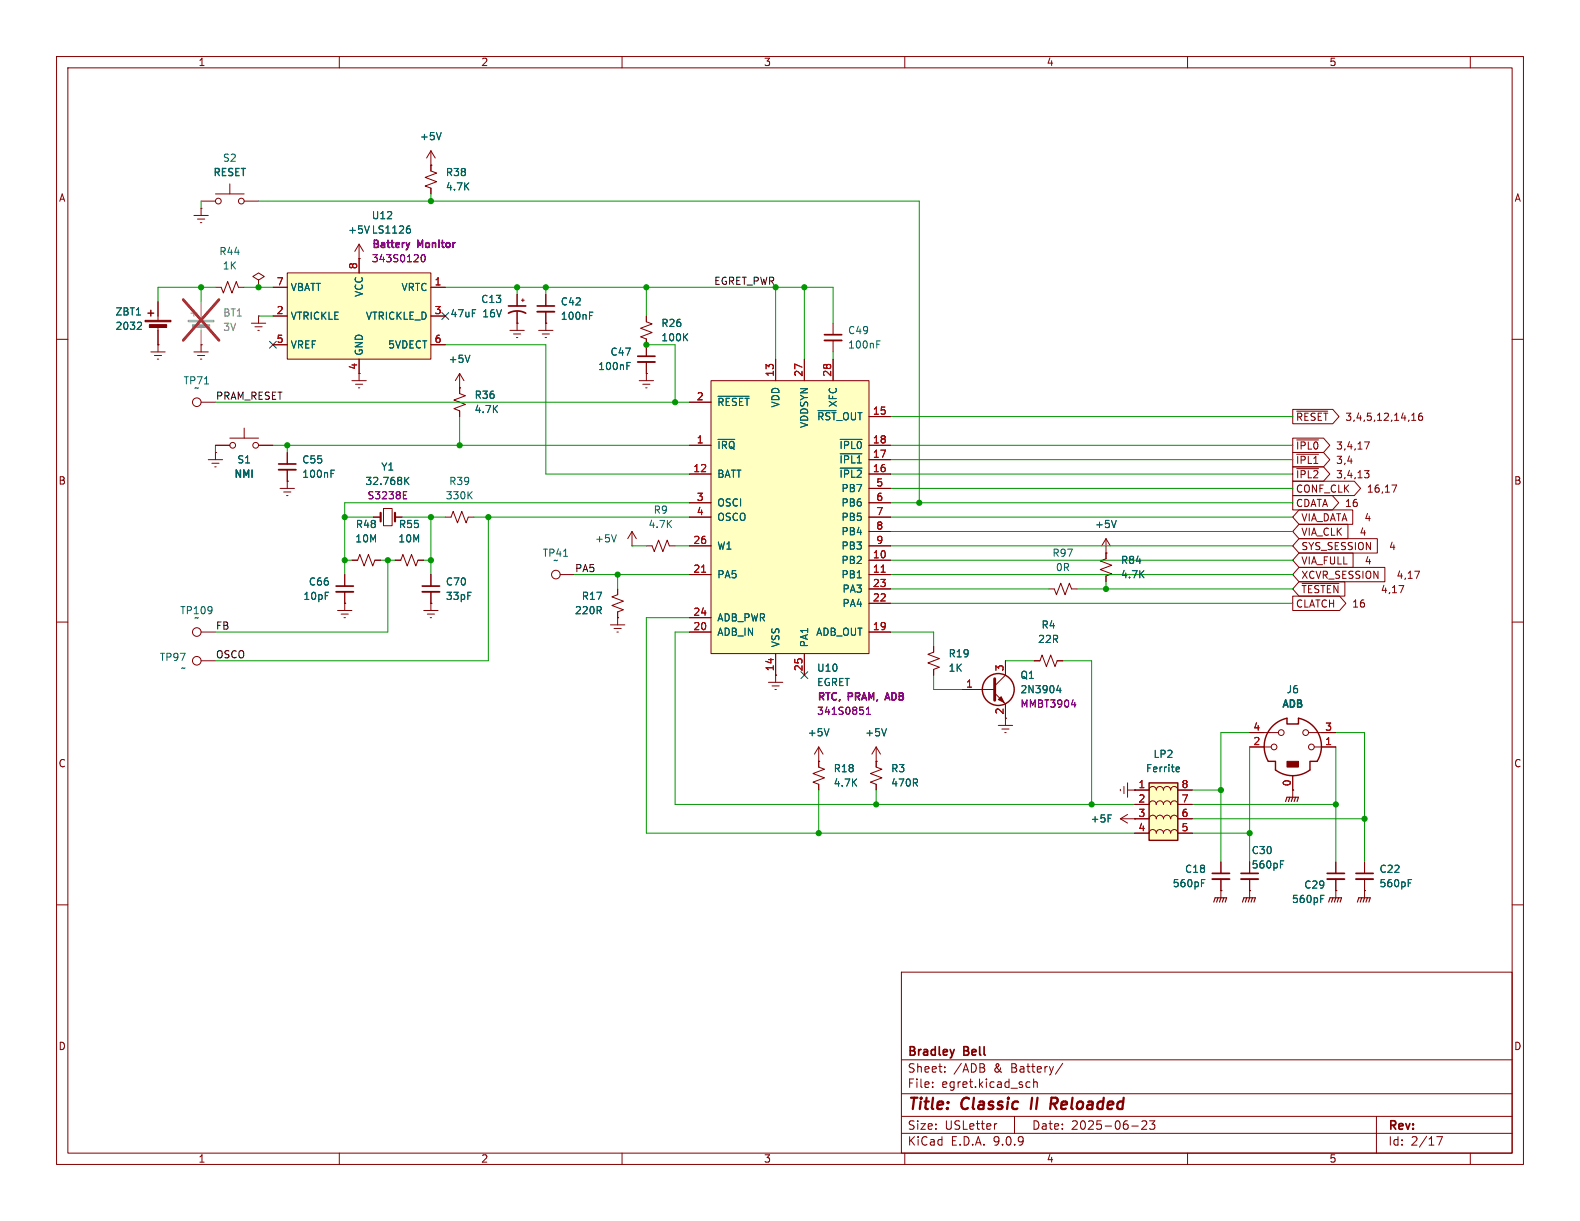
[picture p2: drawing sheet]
<svg xmlns="http://www.w3.org/2000/svg" width="279mm" height="216mm" viewBox="0 0 279 216" stroke-linecap="round" stroke-linejoin="round" font-family="sans-serif">
<g fill="none" stroke="#840000" stroke-width=".18">
<path d="M10 10h259.4v195.9h-259.4zM12 12h255.4v191.9h-255.4zM60 10v2M110 10v2M160 10v2M210 10v2M260 10v2M27.9 53.3v3.3M27.9 57.7v3.3M10 60h2M267.4 60h2M10 110h2"/>
<path d="M107.9 110.5h2.6M108.6 111.1h1.3M109.1 111.8h.2M109.2 109.2h.1M109.2 109.2v1.3M267.4 110h2M215.9 152.4v2M215.9 155.4v2.1M10 160h2M159.4 171.9h108v32h-108zM267.4 160h2M159.4 197.4h108"/>
<path d="M159.4 193.4h108M159.4 187.4h108M164.9 192.1v.2M164.9 191.4v.1M167.1 189.4v.2M167.1 188.7v.1M176.3 198.7l-.3 .1M179.4 197.4v3M181.6 192.2h.5M181.6 191.4h.5M182.8 191.4l.2-.1 .4 .1v.9M182.8 190.8v1.5"/>
<path d="M187.9 188l-1.3 1.9M200.1 199.1h1.2M201.9 198.3l.6-.1 .2 .1 .1 .3-.9 1.1h.9M203.3 198.2h.9l-.5 .6 .4 .1v.6l-.2 .2h-.4l-.2-.2M243.4 197.4v6.5M60 203.9v2M110 203.9v2M159.4 200.4h108M160 203.9v2M210 203.9v2M254.1 201h1l-.7 1.5M260 203.9v2"/>
</g>
<path d="M182.5 194.1l-.2 2M183.5 194.1l-.3 2M186.3 195.2l.5 .9M186.7 194.1h-.8l-.2 2M186.8 195.1l-1 .1" fill="none" stroke="#840000" stroke-width=".4"/>
<path d="M214.4 154.4h3" fill="none" stroke="#840000" stroke-width=".3"/>
<path d="M214.4 155.4h3" fill="none" stroke="#840000" stroke-width=".33"/>
<path d="M24.8 57l.2 .2v.3l-.8 .7h.8M212.5 156.1h.4M212.5 155.5h.6" fill="none" stroke="#006464" stroke-width=".18"/>
<g fill="#840000" stroke="#840000" stroke-width=".18">
<path d="M25.7 56.6h4.5v.3h-4.5z"/>
<path d="M26.4 57.4h3.1v.5h-3.1z"/>
</g>
<path d="M26.2 55.4h1M26.7 54.9v1" fill="none" stroke="#840000" stroke-width=".25"/>
<g fill="#a1a1a1" stroke="#a1a1a1" stroke-width=".18">
<path d="M33.3 56.6h4.5v.3h-4.5z"/>
<path d="M34 57.4h3.1v.5h-3.1z"/>
</g>
<path d="M35.6 53.3v3.3M35.6 57.7v3.3" fill="none" stroke="#a1a1a1" stroke-width=".18"/>
<path d="M33.8 55.4h1M34.3 54.9v1" fill="none" stroke="#a1a1a1" stroke-width=".25"/>
<path d="M32.4 53l6.3 7.2M38.7 53l-6.3 7.2" fill="none" stroke="#e12e31" stroke-width=".46"/>
<path d="M125.7 67.3h28v48.3h-28z" fill="#ffffc2"/>
<g fill="none" stroke="#840000" stroke-width=".18">
<path d="M76.2 29.2h.1M76.2 26.7v3.5l1 .4-2 .8 2 .7-2 .8 1 .4v1M76.2 26.7l-.8 1.2M76.2 26.7l.8 1.2M63.5 45.7h.1M63.5 43.2l-.8 1.3M63.5 43.2l.8 1.3M63.5 43.2v2.5M90.2 58.4h2.5M90.8 59.1h1.3M91.3 59.7h.3M91.4 57.2h.1"/>
<path d="M91.4 52.1v2M91.4 55.1v3.3M92.2 53.1h.5M92.5 52.8v.5M95.2 58.4h2.6M95.9 59.1h1.3M96.4 59.7h.2M96.5 57.2h.1M96.5 52.1v2M96.5 55.1v3.3M114.3 55.9v1l1 .4-2 .7 2 .8-2 .8 1 .3v3.1M147.3 57.2v2"/>
<path d="M26.7 62.2h2.5M27.3 62.9h1.3M27.8 63.5h.3M27.9 61h.1M27.9 61v1.2M38.1 78.7h2.5M40.6 77.5h5.1M43.2 75.7v1.8M45.7 78.7h2.6M81.3 68.6h.1M81.3 66v3.6l1 .4-2 .7 2 .8-2 .8 1 .3v1.1M81.3 66l-.8 1.3"/>
<path d="M81.3 66l.7 1.3M113 67.3h2.6M113.7 67.9h1.2M114.2 68.6h.2M114.3 66h.1M114.3 64v3.3M121.9 71.1h3.8M121.9 78.7h3.8M125.7 67.3h28v48.3h-28zM137.2 63.5v3.8M142.2 63.5v3.8M147.3 60.2v2"/>
<path d="M147.3 63.5v3.8M153.7 78.7h3.8M153.7 73.7h3.8M66 91.4h1.3M67.8 89.9h1.5v3.1h-1.5zM69.8 91.4h1.3M78.7 91.4h1.1l.3-1 .8 2.1 .8-2.1 .7 2.1 .4-1.1h1M111.8 96.5h.1M111.8 94l.7 1.3M111.8 94l-.8 1.3M111.8 94v2.5M114.3 96.5h1l.4 1 .8-2 .7 2 .8-2 .4 1h1"/>
<path d="M121.9 83.8h3.8M121.9 88.9h3.8M121.9 91.4h3.8M121.9 96.5h3.8M153.7 83.8h3.8M153.7 88.9h3.8M153.7 91.4h3.8M153.7 96.5h3.8M153.7 81.3h3.8M153.7 86.4h3.8M153.7 94h3.8M153.7 99.1h3.8"/>
<path d="M59.7 108h2.5M60.3 108.6h1.3M60.8 109.2h.3M61 106.7h.1M61 101.6v2M61 104.6v3.4M76.2 101.6v2M76.2 104.6v2.1M99.1 101.6h2.5M109.2 104.1v1.1l-1 .3 2 .8-2 .8 2 .7-1 .4v1M121.9 101.6h3.8M121.9 109.2h3.8"/>
<path d="M121.9 111.8h3.8M137.2 119.4h.1M137.2 115.6v5.1M142.2 115.6v3.8M153.7 101.6h3.8M153.7 111.8h3.8M153.7 104.1h3.8M153.7 106.7h3.8M165.1 114.3v1l-1 .4 2 .8-2 .7 2 .8-1 .4v1M177.8 116.8v2.6l-1.9 1.9M135.9 120.7h2.5M136.5 121.3h1.3"/>
<path d="M137 121.9h.3M144.8 134.6h.1M144.8 132.1v3.5l1 .4-2 .8 2 .7-2 .8 1 .4v1M144.8 132.1l-.8 1.3M144.8 132.1l.7 1.3M154.9 132.1v3.5l1.1 .4-2.1 .8 2.1 .7-2.1 .8 1 .4v1M154.9 134.6h.1M154.9 132.1l-.7 1.3M154.9 132.1l.8 1.3M170.2 121.9h5.7M175.9 122.6l1.9 1.9v3.8M176.5 128.3h2.6"/>
<path d="M177.2 128.9h1.2M177.7 129.5h.2M221 129.5h5.1M221 132.1h3.8M228.6 139.7h.1M228.6 137.2v3.8M231.4 129.5h4.8M232.4 132.1h3.8M215.9 157.5h.1M215.9 157.5v1.3M221 157.5h.1M221 155.4v3.4"/>
<path d="M236.2 157.5h.1M236.2 152.4v2M236.2 155.4v3.4M241.3 157.5h.1M241.3 152.4v2M241.3 155.4v3.4"/>
<circle cx="41.1" cy="78.7" r=".51"/>
<circle cx="45.2" cy="78.7" r=".51"/>
<circle cx="98.3" cy="101.6" r=".76"/>
<circle cx="225.3" cy="132.1" r=".51"/>
<circle cx="226.6" cy="129.5" r=".51"/>
<circle cx="230.9" cy="129.5" r=".51"/>
<circle cx="231.9" cy="132.1" r=".51"/>
</g>
<g fill="none" stroke="#006464" stroke-width=".18">
<path d="M78 23.4l-.4 1.3M104.3 55.8h.4M104.3 55.2h.6M121.1 59.5l.5 .8M121.6 59l-.7 .7M83.1 62.8l-.4 1.3M110.9 64.7h.4M110.9 64.1h.6M127 70.1h5.5M127 77.7h2.9M144.6 72.6h3.2M148.6 77.7h3.8"/>
<path d="M155.1 60.9h.4M155.1 60.3h.6M71.8 84.9l.5 .8M72.3 84.4l-.7 .7M82.9 87.5l.6 .7M83.5 86.9l-.7 .8M99.7 98.4h.7M109 94.6l-.4 1.2M148.6 80.2h3.8M148.6 82.8h3.8M146.6 128.8l-.4 1.3M156.8 128.8l-.5 1.3"/>
<path d="M187.2 121.2l-.3 .9h.7M187.5 121.7v.8M226.4 152.8h.4M226.4 152.2h.6M233.5 158.9h.5M233.5 158.3h.6M249 156.1h.5M249 155.5h.6"/>
</g>
<path d="M124.1 101.2h.7M155.8 101.2h.7" fill="none" stroke="#a90000" stroke-width=".18"/>
<path d="M156.9 122.5l-.4 1.3" fill="none" stroke="#840084" stroke-width=".25"/>
<path d="M71.3 87.5h.5M71.3 88.2h.6M71.3 86.9h.6M153.2 126.3h.7M153.2 125.4l.4-.4v1.3M189.5 124.6h.7M190.1 124.2v.8" fill="none" stroke="#840084" stroke-width=".18"/>
<path d="M175.9 120v3.8" fill="none" stroke="#840000" stroke-width=".51"/>
<g fill="none" stroke="#840000" stroke-width=".25">
<path d="M224.9 128.5l1.4-1.1 1.3-.4v1h2v-1a5.1 5.1 0 0 1 3.3 7.6h-1.3v1.5a5.1 5.1 0 0 1-6 0v-1.5h-1.3a5.1 5.1 0 0 1 .6-6.1z"/>
<circle cx="176.5" cy="121.9" r="2.82"/>
</g>
<g fill="#840000" stroke="#840000" stroke-width=".18">
<path d="M176.5 123.7l.5-.5 .5 1z"/>
<path d="M227.6 134.6h2v1h-2z"/>
</g>
<path d="M89.9 55.4a3.2 3.2 0 0 1 3.1 0M89.9 54.1h3.1M95 54.1h3M145.8 59.2h3M112.8 63h3M59.4 103.6h3.1M74.7 103.6h3M219.5 154.4h3M234.7 154.4h3M239.8 154.4h3" fill="none" stroke="#840000" stroke-width=".3"/>
<path d="M95 55.1h3M112.8 64h3M145.8 60.2h3M59.4 104.6h3.1M74.7 104.6h3M219.5 155.4h3M234.7 155.4h3M239.8 155.4h3" fill="none" stroke="#840000" stroke-width=".33"/>
<g fill="none" stroke="#840000" stroke-width=".2">
<path d="M214.6 159.5l.3-.7h2l-.2 .7M215.4 158.8l-.3 .7M215.9 158.8l-.3 .7M216.4 158.8l-.2 .7M219.7 159.5l.3-.7h2l-.3 .7M220.5 158.8l-.3 .7M221 158.8l-.3 .7M221.5 158.8l-.3 .7M227.3 141.7l.3-.7h2l-.2 .7M228.1 141l-.3 .7M228.6 141l-.3 .7M229.1 141l-.2 .7"/>
<path d="M234.9 159.5l.3-.7h2l-.2 .7M235.7 158.8l-.2 .7M236.2 158.8l-.2 .7M236.7 158.8l-.2 .7M240 159.5l.3-.7h2l-.2 .7M240.8 158.8l-.3 .7M241.3 158.8l-.3 .7M241.8 158.8l-.2 .7"/>
</g>
<path d="M67.3 90.7v1.5M69.8 90.7v1.5" fill="none" stroke="#840000" stroke-width=".38"/>
<path d="M50.8 48.3h25.4v15.2h-25.4z" fill="#ffffc2"/>
<g fill="none" stroke="#840000" stroke-width=".18">
<path d="M34.3 38.1h2.5M34.9 38.7h1.3M35.4 39.4h.3M35.6 36.8h.1M35.6 36.8v1.3M35.6 35.6h2.5M38.1 34.3h5.1M40.6 32.5v1.8M43.2 35.6h2.5M48.3 50.8h2.5M48.3 55.9h2.5M50.8 48.3h25.4v15.2h-25.4z"/>
<path d="M63.5 45.7v2.6M76.2 50.8h2.5M76.2 55.9h2.5M48.3 61h2.5M62.2 67.3h2.6M62.9 67.9h1.2M63.4 68.6h.2M63.5 63.5v3.8M76.2 61h2.5M36.8 81.3h2.6M37.5 81.9h1.2M38 82.6h.2"/>
<path d="M38.1 80h.1M38.1 80v1.3M49.5 86.4h2.6M50.2 87h1.2M50.7 87.6h.2M50.8 85.1h.1M50.8 80v2M50.8 83.1v3.3M62.2 99.1h1l.4-1.1 .8 2.1 .8-2.1 .7 2.1 .4-1h1M69.8 99.1h1.1l.3-1.1 .8 2.1 .8-2.1 .7 2.1 .4-1h1M195.6 97.8h.1M195.6 95.3v3.5l-1 .4 2 .7-2 .8 2 .8-1 .4v1"/>
<path d="M195.6 95.3l-.8 1.2M195.6 95.3l.7 1.2M35.6 116.8h2.5M35.6 111.8h2.5M74.9 108h2.6M75.6 108.6h1.2M76.1 109.2h.2M76.2 106.7h.1M76.2 106.7v1.3M182.9 116.8h1l.4-1 .7 2.1 .8-2.1 .8 2.1 .3-1.1h1.1M185.4 104.1h1l.4 1.1 .8-2.1 .7 2.1 .8-2.1 .4 1h1"/>
<circle cx="38.6" cy="35.6" r=".51"/>
<circle cx="42.7" cy="35.6" r=".51"/>
<circle cx="34.8" cy="111.8" r=".76"/>
<circle cx="34.8" cy="116.8" r=".76"/>
</g>
<path d="M72.2 39.9h.3M72.1 40.4h.2l.3 .3-.1 .4-.4 .1M58.5 83.7h.5M58.5 83.1h.6M197.4 92l-.4 1.3" fill="none" stroke="#006464" stroke-width=".18"/>
<path d="M72.4 42.9l-.3 .9" fill="none" stroke="#840084" stroke-width=".25"/>
<path d="M74.6 45.1l.2-.1a.68 .68 0 0 1 .4 .7 .68 .68 0 0 1-.4 .6 .84 .84 0 0 1-.2-1.2z" fill="none" stroke="#840084" stroke-width=".18"/>
<path d="M49.3 82h3" fill="none" stroke="#840000" stroke-width=".3"/>
<path d="M49.3 83.1h3" fill="none" stroke="#840000" stroke-width=".33"/>
<path d="M203.2 138.4h5.1v10.2h-5.1z" fill="#ffffc2"/>
<path d="M203.2 138.4h5.1v10.2h-5.1z" fill="none" stroke="#840000" stroke-width=".25"/>
<g fill="none" stroke="#840000" stroke-width=".18">
<path d="M76.2 29.2h.1M76.2 29.2v1M76.2 33.3v1M27.9 53.3v2.6M27.9 58.4v2.6M38.1 50.8h1l.4 1 .8-2 .7 2 .8-2 .4 1h1M44.4 57.2h2.6M45.1 57.8h1.3M45.6 58.4h.2M45.7 49.5l1-.6-1-.6-1 .6 1 .6v1.3M45.7 50.8h.1M45.7 55.9h.1"/>
<path d="M45.7 55.9v1.3M48.3 50.8h2.5M48.3 55.9h2.5M63.5 45.7h.1M63.5 45.7v2.6M76.2 50.8h2.5M76.2 55.9h2.5M91.4 57.2h.1M91.4 52.1v2M91.4 55.1v2.1M96.5 57.2h.1M96.5 52.1v2"/>
<path d="M96.5 55.1v2.1M114.3 55.9v1M114.3 59.9v3.1M27.9 61h.1M34.3 62.2h2.5M34.9 62.9h1.3M35.4 63.5h.3M35.6 61h.1M35.6 71.1h2.5M35.6 61v1.2M38.1 78.7h2.5M45.7 78.7h2.6"/>
<path d="M48.3 61h2.5M63.5 63.5v2.5M76.2 61h2.5M81.3 68.6h.1M81.3 68.6v1M81.3 72.6v1.1M114.3 66h.1M114.3 64v2M121.9 71.1h3.8M121.9 78.7h3.8M137.2 63.5v3.8M142.2 63.5v3.8"/>
<path d="M147.3 63.5v3.8M153.7 78.7h3.8M153.7 73.7h3.8M228.6 77.5h5.4l1.2 1.2-1.2 1.3h-5.4zM228.6 72.4h7.1l1.1 1.3-1.1 1.2h-7.1zM229.3 77.8h3.9M229.3 72.7h5.5M241.3 78.1h.8l-.5 1.3M249.6 74.3h.8M249.6 73.4l.4-.3v1.2M251.5 73.1h-.4a.86 .86 0 0 0 0 1.2l.4-.1 .1-.4-.3-.3-.3 .1-.2 .2M38.1 80h.1"/>
<path d="M50.8 85.1h.1M50.8 80v2M50.8 83.1v2M62.2 99.1h1M66 91.4h1.3M66.3 99.1h1M69.8 91.4h1.3M69.8 99.1h1.1M73.9 99.1h1M121.9 83.8h3.8M121.9 88.9h3.8M121.9 91.4h3.8"/>
<path d="M121.9 96.5h3.8M153.7 83.8h3.8M153.7 88.9h3.8M153.7 91.4h3.8M153.7 96.5h3.8M153.7 81.3h3.8M153.7 86.4h3.8M153.7 94h3.8M153.7 99.1h3.8M195.6 97.8h.1M195.6 97.8v1M228.6 85.1h10.9l1.1 1.3-1.1 1.2h-10.9z"/>
<path d="M228.6 87.6h7l1.1 1.3-1.1 1.3h-7zM228.6 82.5h5.4l1.2 1.3-1.2 1.3h-5.4zM228.6 80h5.4l1.2 1.3-1.2 1.3h-5.4zM229.3 82.9h3.9M229.3 80.3h3.9M229.7 90.2h9.5v2.5h-9.5l-1.1-1.3zM229.7 97.8h9.6v2.5h-9.6l-1.1-1.2zM229.7 95.2h13.9v2.6h-13.9l-1.1-1.3zM229.7 92.7h8.7v2.6h-8.7l-1.1-1.3zM241.3 83.2h.8l-.4 .5 .3 .1 .1 .4-.3 .3h-.3M246.1 85.8h.9l-.6 1.2M61 106.7h.1"/>
<path d="M61 101.6v2M61 104.6v2.1M76.2 106.7h.1M76.2 101.6v2M76.2 104.6v2.1M109.2 109.2h.1M109.2 104.1v1.1M109.2 108.2v1M121.9 101.6h3.8M121.9 109.2h3.8M121.9 111.8h3.8M137.2 119.4h.1"/>
<path d="M137.2 115.6v3.8M142.2 115.6v3.8M153.7 101.6h3.8M153.7 111.8h3.8M153.7 104.1h3.8M153.7 106.7h3.8M165.1 114.3v1M165.1 118.4v1M177.8 116.8v2.6M182.9 116.8h1M186.9 116.8h1.1M195.6 101.9v1"/>
<path d="M228.6 105.4h8.3l1.1 1.3-1.1 1.3h-8.3zM229.7 102.9h8.1v2.5h-8.1l-1.1-1.3zM229.7 100.3h15.2v2.6h-15.2l-1.1-1.3zM230.3 103.2h6.5M247.4 103.5h.8l-.5 1.3M250.2 101h.8l-.5 1.3M144.8 134.6h.1M144.8 134.6v1M144.8 138.7v1M154.9 134.6h.1M154.9 134.6v1M154.9 138.7v1"/>
<path d="M170.2 121.9h2.5M177.8 124.5v2.5M198.1 139.6v.2M198.8 139.1v1.2M199.4 139.7h3.8a.64 .64 0 0 1 .6-.6 .64 .64 0 0 1 .7 .6 .64 .64 0 0 1 .6-.6 .64 .64 0 0 1 .6 .6 .64 .64 0 0 1 .7-.6 .64 .64 0 0 1 .6 .6 .64 .64 0 0 1 .6-.6 .64 .64 0 0 1 .7 .6h2.5M199.4 138.4v2.6M200.7 139.7h.1M221 129.5h2.5M221 132.1h2.5M228.6 139.7h.1M228.6 137.2v2.5M233.7 129.5h2.5"/>
<path d="M233.7 132.1h2.5M198.1 144.8h5.1a.64 .64 0 0 1 .6-.7 .64 .64 0 0 1 .7 .7 .64 .64 0 0 1 .6-.7 .64 .64 0 0 1 .6 .7 .64 .64 0 0 1 .7-.7 .64 .64 0 0 1 .6 .7 .64 .64 0 0 1 .6-.7 .64 .64 0 0 1 .7 .7h2.5M198.1 144.8l1.3 .7M199.4 144l-1.3 .8M200.7 142.2h2.5a.64 .64 0 0 1 .6-.6 .64 .64 0 0 1 .7 .6 .64 .64 0 0 1 .6-.6 .64 .64 0 0 1 .6 .6 .64 .64 0 0 1 .7-.6 .64 .64 0 0 1 .6 .6 .64 .64 0 0 1 .6-.6 .64 .64 0 0 1 .7 .6h2.5M200.7 147.3h2.5a.64 .64 0 0 1 .6-.6 .64 .64 0 0 1 .7 .6 .64 .64 0 0 1 .6-.6 .64 .64 0 0 1 .6 .6 .64 .64 0 0 1 .7-.6 .64 .64 0 0 1 .6 .6 .64 .64 0 0 1 .6-.6 .64 .64 0 0 1 .7 .6h2.5M200.7 144.8h.1M215.9 157.5h.1M215.9 152.4v2M215.9 155.4v2.1M221 157.5h.1M221 155.4v2.1"/>
<path d="M236.2 157.5h.1M236.2 152.4v2M236.2 155.4v2.1M241.3 157.5h.1M241.3 152.4v2M241.3 155.4v2.1"/>
<circle cx="34.8" cy="71.1" r=".76"/>
</g>
<g fill="none" stroke="#006464" stroke-width=".18">
<path d="M72.2 39.9h.3M78 23.4l-.4 1.3M24.8 57l.2 .2v.3l-.8 .7h.8M72.1 40.4h.2l.3 .3-.1 .4-.4 .1M104.3 55.8h.4M104.3 55.2h.6M121.1 59.5l.5 .8M121.6 59l-.7 .7M36.2 67.9h.7M83.1 62.8l-.4 1.3M110.9 64.7h.4M110.9 64.1h.6"/>
<path d="M127 70.1h5.5M127 77.7h2.9M144.6 72.6h3.2M148.6 77.7h3.8M58.5 83.7h.5M58.5 83.1h.6M71.8 84.9l.5 .8M72.3 84.4l-.7 .7M148.6 80.2h3.8M148.6 82.8h3.8M197.4 92l-.4 1.3M146.6 128.8l-.4 1.3"/>
<path d="M156.8 128.8l-.5 1.3M187.2 121.2l-.3 .9h.7M187.5 121.7v.8M208.2 135.6l.3 .1 .1 .2-.6 .1M208.5 136.4l-.3 .1M196 144.1h.6M212.5 156.1h.4M212.5 155.5h.6M226.4 152.8h.4M226.4 152.2h.6M233.5 158.9h.5M233.5 158.3h.6"/>
<path d="M249 156.1h.5M249 155.5h.6"/>
</g>
<g fill="none" stroke="#009600" stroke-width=".18">
<path d="M35.6 35.6v1.2M45.7 35.6h116.9v53.3M76.2 34.3v1.3M35.6 50.8v2.5M38.1 50.8h-10.2v2.5M43.2 50.8h5.1M45.7 55.9h2.6M78.7 50.8h68.6v6.4M91.4 50.8v1.3M96.5 50.8v1.3M114.3 50.8v5.1M137.2 50.8v12.7"/>
<path d="M142.2 50.8v12.7M38.1 78.7v1.3M38.1 71.1h83.8M48.3 78.7h73.6M50.8 78.7v1.3M78.7 61h17.8v22.8h25.4M81.3 73.7v5M114.3 61h5.1v10.1M147.3 62.2v1.3M157.5 73.7h71.1M157.5 78.7h71.1M61 91.4h5"/>
<path d="M61 99.1h1.2M67.3 99.1h2.5M68.6 99.1v12.7h-30.5M71.1 91.4h7.6M74.9 99.1h1.3M76.2 91.4v10.2M83.8 91.4h38.1M86.4 91.4v25.4h-48.3M111.8 96.5h2.5M119.4 96.5h2.5M121.9 88.9h-60.9v12.7M157.5 96.5h71.1"/>
<path d="M157.5 91.4h71.1M157.5 88.9h71.1M157.5 99.1h71.1M157.5 94h71.1M157.5 83.8h71.1M157.5 86.4h71.1M157.5 81.3h71.1M101.6 101.6h20.3M109.2 101.6v2.5M121.9 109.2h-7.6v38.1h86.4M121.9 111.8h-2.5v30.4h81.3M157.5 101.6h71.1"/>
<path d="M157.5 104.1h27.9M157.5 106.7h71.1M157.5 111.8h7.6v2.5M165.1 119.4v2.5h5.1M177.8 116.8h5.1M188 116.8h5v25.4M190.5 104.1h38.1M195.6 102.9v1.2M144.8 139.7v7.6M154.9 139.7v2.5M210.8 139.7h5.1M221 132.1v20.3"/>
<path d="M221 129.5h-5.1v22.9M236.2 132.1v20.3M236.2 129.5h5.1v22.9M210.8 147.3h10.2M210.8 144.8h30.5M210.8 142.2h25.4"/>
</g>
<path d="M78.1 55.3l1.2 1.2M79.3 55.3l-1.2 1.2M47.7 60.4l1.2 1.2M48.9 60.4l-1.2 1.2M141.6 118.8l1.2 1.2M142.8 118.8l-1.2 1.2" fill="none" stroke="#000084" stroke-width=".18"/>
<path d="M72.4 42.9l-.3 .9M156.9 122.5l-.4 1.3" fill="none" stroke="#840084" stroke-width=".25"/>
<path d="M74.6 45.1l.2-.1a.68 .68 0 0 1 .4 .7 .68 .68 0 0 1-.4 .6 .84 .84 0 0 1-.2-1.2zM71.3 87.5h.5M71.3 88.2h.6M71.3 86.9h.6M153.2 126.3h.7M153.2 125.4l.4-.4v1.3M189.5 124.6h.7M190.1 124.2v.8" fill="none" stroke="#840084" stroke-width=".18"/>
<path d="M124.1 101.2h.7M155.8 101.2h.7" fill="none" stroke="#a90000" stroke-width=".18"/>
<path d="M35.6 53.3v2.6M35.6 58.4v2.6" fill="none" stroke="#a1a1a1" stroke-width=".18"/>
<path d="M32.4 53l6.3 7.2M38.7 53l-6.3 7.2" fill="none" stroke="#e12e31" stroke-width=".46"/>
<g fill="#009600" stroke="#009600" stroke-width=".18">
<circle cx="109.2" cy="101.6" r=".46"/>
<circle cx="119.4" cy="71.1" r=".46"/>
<circle cx="154.9" cy="142.2" r=".46"/>
<circle cx="144.8" cy="147.3" r=".46"/>
<circle cx="142.2" cy="50.8" r=".46"/>
<circle cx="162.6" cy="88.9" r=".46"/>
<circle cx="61" cy="99.1" r=".46"/>
<circle cx="76.2" cy="99.1" r=".46"/>
<circle cx="68.6" cy="99.1" r=".46"/>
<circle cx="61" cy="91.4" r=".46"/>
<circle cx="193" cy="142.2" r=".46"/>
<circle cx="215.9" cy="139.7" r=".46"/>
<circle cx="195.6" cy="104.1" r=".46"/>
<circle cx="241.3" cy="144.8" r=".46"/>
<circle cx="236.2" cy="142.2" r=".46"/>
<circle cx="221" cy="147.3" r=".46"/>
<circle cx="76.2" cy="35.6" r=".46"/>
<circle cx="35.6" cy="50.8" r=".46"/>
<circle cx="45.7" cy="50.8" r=".46"/>
<circle cx="91.4" cy="50.8" r=".46"/>
<circle cx="114.3" cy="61" r=".46"/>
<circle cx="96.5" cy="50.8" r=".46"/>
<circle cx="114.3" cy="50.8" r=".46"/>
<circle cx="86.4" cy="91.4" r=".46"/>
<circle cx="50.8" cy="78.7" r=".46"/>
<circle cx="76.2" cy="91.4" r=".46"/>
<circle cx="81.3" cy="78.7" r=".46"/>
</g>
<g font-size="2.8" fill="#840000">
<text x="160.4" y="196.8">Title:</text>
<text x="170.1" y="196.8">Classic</text>
<text x="187.4" y="196.8">Reloaded</text>
</g>
<g font-size="2.1" fill="#840000">
<text x="160.4" y="189.9">Sheet:</text>
<text x="160.4" y="187.1">Bradley</text>
<text x="168.6" y="189.9">/ADB</text>
<text x="170.5" y="187.1">Bell</text>
<text x="175.8" y="189.9">&amp;</text>
<text x="178.9" y="189.9">Battery/</text>
<text x="160.4" y="192.6">File:</text>
<text x="166.5" y="192.6">egret.kicad_sch</text>
<text x="160.4" y="202.8">KiCad</text>
<text x="160.4" y="200">Size:</text>
<text x="167.1" y="200">USLetter</text>
<text x="168.1" y="202.8">E.D.A.</text>
<text x="175.7" y="202.8">9.0.9</text>
<text x="182.4" y="200">Date:</text>
<text x="189.4" y="200">2025-06-23</text>
<text x="245.4" y="200.2">Rev:</text>
<text x="245.4" y="202.8">Id:</text>
<text x="249.5" y="202.8">2/17</text>
</g>
<g font-size="1.8" fill="#840000">
<text x="35" y="11.9">1</text>
<text x="85" y="11.9">2</text>
<text x="135" y="11.9">3</text>
<text x="185" y="11.9">4</text>
<text x="235" y="11.9">5</text>
<text x="10.3" y="35.9">A</text>
<text x="267.7" y="35.9">A</text>
<text x="63.2" y="65.5" transform="rotate(-90 63.2 65.5)">4</text>
<text x="229.1" y="74.6">~{RESET} 3,4,5,12,14,16</text>
<text x="229.1" y="79.7">~{IPL0}</text>
<text x="229.1" y="82.2">~{IPL1}</text>
<text x="236.2" y="79.7">3,4,17</text>
<text x="236.2" y="82.2">3,4</text>
<text x="10.3" y="85.9">B</text>
<text x="229.1" y="87.3">CONF_CLK</text>
<text x="229.1" y="89.9">CDATA</text>
<text x="229.1" y="84.8">~{IPL2}</text>
<text x="236.2" y="84.8">3,4,13</text>
<text x="237.7" y="89.9">16</text>
<text x="241.6" y="87.3">16,17</text>
<text x="267.7" y="85.9">B</text>
<text x="230" y="92.4">VIA_DATA</text>
<text x="230" y="94.9">VIA_CLK</text>
<text x="240.3" y="94.9">4</text>
<text x="241.2" y="92.4">4</text>
<text x="230" y="100">VIA_FULL</text>
<text x="230" y="97.5">SYS_SESSION</text>
<text x="241.2" y="100">4</text>
<text x="245.5" y="97.5">4</text>
<text x="229.1" y="107.6">CLATCH</text>
<text x="230" y="105.1">~{TESTEN}</text>
<text x="230" y="102.6">XCVR_SESSION</text>
<text x="239" y="107.6">16</text>
<text x="244.1" y="105.1">4,17</text>
<text x="246.9" y="102.6">4,17</text>
<text x="10.3" y="135.9">C</text>
<text x="267.7" y="135.9">C</text>
<text x="221.2" y="153.8">560pF</text>
<text x="10.3" y="185.9">D</text>
<text x="267.7" y="185.9">D</text>
<text x="35" y="205.8">1</text>
<text x="85" y="205.8">2</text>
<text x="135" y="205.8">3</text>
<text x="185" y="205.8">4</text>
<text x="235" y="205.8">5</text>
</g>
<g font-size="1.8" fill="#006464">
<text x="39.3" y="28.8">S2</text>
<text x="74.2" y="25">+5V</text>
<text x="37.5" y="31.5">RESET</text>
<text x="78.7" y="31.3">R38</text>
<text x="78.7" y="33.9">4.7K</text>
<text x="61.5" y="41.5">+5V LS1126</text>
<text x="65.7" y="39">U12</text>
<text x="38.7" y="45.3">R44</text>
<text x="39.3" y="47.9">1K</text>
<text x="51.3" y="51.7">VBATT</text>
<text x="64.4" y="52.6" transform="rotate(-90 64.4 52.6)">VCC</text>
<text x="70.9" y="51.7">VRTC</text>
<text x="85" y="53.8">C13</text>
<text x="20.3" y="56">ZBT1</text>
<text x="20.3" y="58.5">2032</text>
<text x="51.3" y="56.7">VTRICKLE</text>
<text x="64.6" y="56.7">VTRICKLE_D</text>
<text x="79.6" y="56.3">47uF</text>
<text x="85.4" y="56.3">16V</text>
<text x="99.1" y="56.7">100nF</text>
<text x="99.1" y="54.2">C42</text>
<text x="116.8" y="58">R26</text>
<text x="149.9" y="59.3">C49</text>
<text x="51.3" y="61.8">VREF</text>
<text x="64.4" y="63" transform="rotate(-90 64.4 63)">GND</text>
<text x="68.5" y="61.8">5VDECT</text>
<text x="79.2" y="64.4">+5V</text>
<text x="105.7" y="65.6">100nF</text>
<text x="107.9" y="63.1">C47</text>
<text x="116.8" y="60.6">100K</text>
<text x="149.9" y="61.8">100nF</text>
<text x="32.4" y="68.2">TP71</text>
<text x="34.2" y="69.4">~</text>
<text x="83.8" y="70.7">R36</text>
<text x="126.7" y="72">~{RESET}</text>
<text x="83.8" y="73.3">4.7K</text>
<text x="138" y="72.2" transform="rotate(-90 138 72.2)">VDD</text>
<text x="143.1" y="75.8" transform="rotate(-90 143.1 75.8)">VDDSYN</text>
<text x="144.4" y="74.5">~{RST}_OUT</text>
<text x="148.2" y="72.1" transform="rotate(-90 148.2 72.1)">XFC</text>
<text x="41.9" y="82.1">S1</text>
<text x="53.3" y="82.1">C55</text>
<text x="67.3" y="83.4">Y1</text>
<text x="126.7" y="79.6">~{IRQ}</text>
<text x="148.3" y="79.6">~{IPL0}</text>
<text x="148.3" y="82.1">~{IPL1}</text>
<text x="41.2" y="84.8">NMI</text>
<text x="53.3" y="84.7">100nF</text>
<text x="64.5" y="86">32.768K</text>
<text x="78.7" y="88.5">330K</text>
<text x="79.3" y="86">R39</text>
<text x="126.7" y="84.7">BATT</text>
<text x="126.7" y="89.8">OSCI</text>
<text x="148.3" y="84.7">~{IPL2}</text>
<text x="148.7" y="87.2">PB7</text>
<text x="148.7" y="89.8">PB6</text>
<text x="62.8" y="93.6">R48</text>
<text x="70.4" y="93.6">R55</text>
<text x="114.6" y="93.6">4.7K</text>
<text x="115.5" y="91">R9</text>
<text x="126.7" y="92.3">OSCO</text>
<text x="148.7" y="92.3">PB5</text>
<text x="148.7" y="94.8">PB4</text>
<text x="193.5" y="93.6">+5V</text>
<text x="62.7" y="96.1">10M</text>
<text x="70.4" y="96.1">10M</text>
<text x="95.9" y="98.7">TP41</text>
<text x="97.7" y="99.9">~</text>
<text x="105.1" y="96.1">+5V</text>
<text x="126.7" y="97.4">W1</text>
<text x="148.7" y="97.4">PB3</text>
<text x="148.7" y="99.9">PB2</text>
<text x="186" y="98.7">R97</text>
<text x="186.6" y="101.2">0R</text>
<text x="198.1" y="99.9">R84</text>
<text x="53.6" y="106.3">10pF</text>
<text x="54.5" y="103.7">C66</text>
<text x="78.7" y="103.7">C70</text>
<text x="78.7" y="106.3">33pF</text>
<text x="102.8" y="106.3">R17</text>
<text x="126.7" y="102.5">PA5</text>
<text x="148.7" y="102.5">PB1</text>
<text x="148.9" y="105">PA3</text>
<text x="148.9" y="107.5">PA4</text>
<text x="198.1" y="102.5">4.7K</text>
<text x="31.8" y="108.8">TP109</text>
<text x="34.2" y="110.1">~</text>
<text x="101.6" y="108.8">220R</text>
<text x="126.7" y="110.1">ADB_PWR</text>
<text x="126.7" y="112.6">ADB_IN</text>
<text x="144.2" y="112.6">ADB_OUT</text>
<text x="183.5" y="113.9">22R</text>
<text x="184.1" y="111.4">R4</text>
<text x="28.2" y="117.1">TP97</text>
<text x="31.9" y="119">~</text>
<text x="138" y="114.6" transform="rotate(-90 138 114.6)">VSS</text>
<text x="143.1" y="114.6" transform="rotate(-90 143.1 114.6)">PA1</text>
<text x="144.4" y="119">U10</text>
<text x="167.6" y="119">1K</text>
<text x="167.6" y="116.4">R19</text>
<text x="144.4" y="121.5">EGRET</text>
<text x="180.3" y="120.2">Q1</text>
<text x="180.3" y="122.8">2N3904</text>
<text x="226.5" y="125.5">ADB</text>
<text x="227.4" y="122.8">J6</text>
<text x="142.7" y="130.4">+5V</text>
<text x="152.9" y="130.4">+5V</text>
<text x="147.3" y="136.8">R18</text>
<text x="157.5" y="136.8">R3</text>
<text x="202.6" y="136.8">Ferrite</text>
<text x="203.9" y="134.2">LP2</text>
<text x="147.3" y="139.3">4.7K</text>
<text x="157.5" y="139.3">470R</text>
<text x="192.8" y="145.6">+5F</text>
<text x="209.5" y="154.5">C18</text>
<text x="221.2" y="151.2">C30</text>
<text x="243.8" y="154.5">C22</text>
<text x="207.3" y="157.1">560pF</text>
<text x="228.4" y="159.9">560pF</text>
<text x="230.5" y="157.3">C29</text>
<text x="243.8" y="157.1">560pF</text>
</g>
<g font-size="1.8" fill="#a90000">
<text x="63.2" y="47.7" transform="rotate(-90 63.2 47.7)">8</text>
<text x="48.8" y="50.5">7</text>
<text x="76.8" y="50.5">1</text>
<text x="48.8" y="55.6">2</text>
<text x="76.8" y="55.6">3</text>
<text x="48.8" y="60.7">5</text>
<text x="76.8" y="60.7">6</text>
<text x="123.1" y="70.9">2</text>
<text x="136.9" y="66.7" transform="rotate(-90 136.9 66.7)">13</text>
<text x="142" y="66.7" transform="rotate(-90 142 66.7)">27</text>
<text x="147.1" y="66.7" transform="rotate(-90 147.1 66.7)">28</text>
<text x="154.3" y="73.4">15</text>
<text x="122.5" y="83.6">12</text>
<text x="123.1" y="78.5">1</text>
<text x="154.3" y="78.5">18</text>
<text x="154.3" y="81">17</text>
<text x="154.3" y="83.6">16</text>
<text x="123.1" y="88.6">3</text>
<text x="154.9" y="86.1">5</text>
<text x="154.9" y="88.6">6</text>
<text x="123.1" y="91.2">4</text>
<text x="154.9" y="91.2">7</text>
<text x="154.9" y="93.7">8</text>
<text x="122.5" y="96.3">26</text>
<text x="122.5" y="101.3">21</text>
<text x="154.3" y="98.8">10</text>
<text x="154.3" y="101.3">11</text>
<text x="154.9" y="96.3">9</text>
<text x="154.3" y="103.9">23</text>
<text x="154.3" y="106.4">22</text>
<text x="122.5" y="109">24</text>
<text x="122.5" y="111.5">20</text>
<text x="154.3" y="111.5">19</text>
<text x="136.9" y="118.8" transform="rotate(-90 136.9 118.8)">14</text>
<text x="142" y="118.8" transform="rotate(-90 142 118.8)">25</text>
<text x="177.5" y="118.8" transform="rotate(-90 177.5 118.8)">3</text>
<text x="170.7" y="121.7">1</text>
<text x="177.5" y="126.4" transform="rotate(-90 177.5 126.4)">2</text>
<text x="221.5" y="129.3">4</text>
<text x="221.5" y="131.8">2</text>
<text x="234.2" y="129.3">3</text>
<text x="234.2" y="131.8">1</text>
<text x="201.2" y="139.4">1</text>
<text x="201.2" y="142">2</text>
<text x="208.8" y="139.4">8</text>
<text x="208.8" y="142">7</text>
<text x="228.3" y="139.1" transform="rotate(-90 228.3 139.1)">0</text>
<text x="201.2" y="144.5">3</text>
<text x="201.2" y="147.1">4</text>
<text x="208.8" y="144.5">6</text>
<text x="208.8" y="147.1">5</text>
</g>
<g font-size="1.8" fill="#840084">
<text x="65.6" y="44.2">Battery</text>
<text x="65.7" y="46.6">343S0120</text>
<text x="73.8" y="44.2">Monitor</text>
<text x="64.9" y="88.5">S3238E</text>
<text x="144.4" y="124.2">RTC,</text>
<text x="150" y="124.2">PRAM,</text>
<text x="157.1" y="124.2">ADB</text>
<text x="180.3" y="125.3">MMBT3904</text>
<text x="144.4" y="126.6">341S0851</text>
</g>
<text font-size="1.8" fill="#009600" x="126.2" y="50.5">EGRET_PWR</text>
<g font-size="1.8" fill="#989898">
<text x="39.4" y="56.2">BT1</text>
<text x="39.4" y="58.7">3V</text>
</g>
<g font-size="1.8" fill="#0f0f0f">
<text x="38.1" y="70.8">PRAM_RESET</text>
<text x="101.6" y="101.3">PA5</text>
<text x="38.1" y="111.4">FB</text>
<text x="38.1" y="116.5">OSCO</text>
</g>
</svg>
